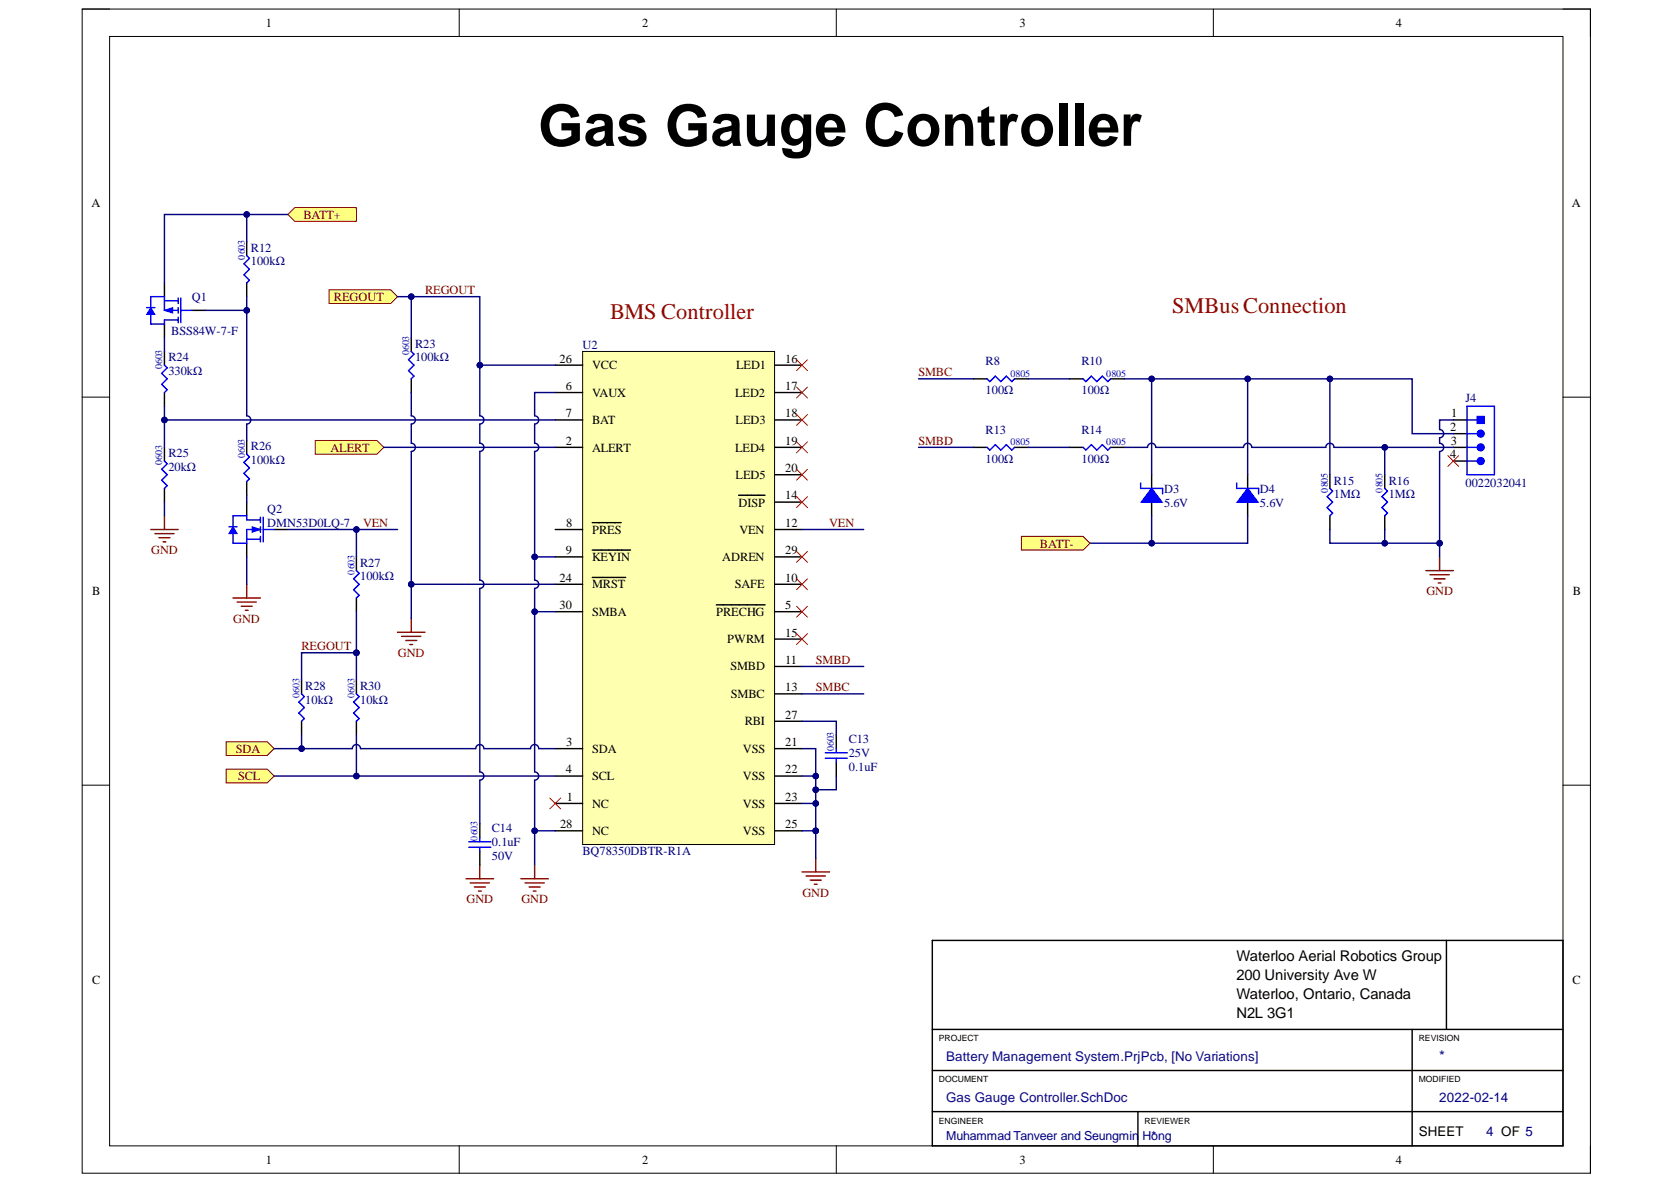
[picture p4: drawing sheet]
<svg xmlns="http://www.w3.org/2000/svg" width="297mm" height="210mm" viewBox="0 0 297 210" stroke-linecap="round" stroke-linejoin="round" font-family="sans-serif">
<path d="M14.6 1.6h267.3v206.4h-267.3z" fill="none" stroke="#000" stroke-width=".18"/>
<path d="M19.4 6.5h257.6v196.6h-257.6z" fill-rule="evenodd" fill="#fff"/>
<g fill="none" stroke="#000" stroke-width=".18">
<path d="M14.6 1.6h4.8M19.4 6.5h257.6v196.6h-257.6zM81.4 1.6v4.9M148.2 1.6v4.9M215 1.6v4.9M277 1.6h4.9v4.9M14.6 70.4h4.8M277 70.4h4.9M14.6 139.2h4.8M277 139.2h4.9M81.4 203.1v4.9M148.2 203.1v4.9"/>
<path d="M215 203.1v4.9M281.9 203.1v4.9"/>
</g>
<path d="M165.2 166.7h111.8v36.4h-111.8zM256.4 166.7v15.8M165.2 189.8h111.8M165.2 182.5h111.8M165.2 197.1h111.8M201.7 197.1v6M250.3 182.5v20.6" fill="none" stroke="#000" stroke-width=".25"/>
<path d="M103.3 62.3h34v87.4h-34z" fill-rule="evenodd" fill="#ffffb0"/>
<path d="M103.3 62.3h34v87.4h-34z" fill="none" stroke="#000" stroke-width=".18"/>
<g fill="none" stroke="#000" stroke-width=".25">
<path d="M29.1 50.2v2.4M29.1 57.5v2.4M34 55h2.4M98.4 74.4h4.9M98.4 69.6h4.9M98.4 64.7h4.9M98.4 79.3h4.9M137.3 74.4h4.8M137.3 69.6h4.8M137.3 64.7h4.8M137.3 79.3h4.8M98.4 98.7h4.9"/>
<path d="M98.4 93.9h4.9M105 97.5h6.8M105 92.7h5.1M130.9 87.8h4.7M137.3 98.7h4.8M137.3 84.2h4.8M137.3 89h4.8M137.3 93.9h4.8M98.4 103.6h4.9M98.4 108.4h4.9M105 102.4h5.9M127 107.2h8.6"/>
<path d="M137.3 118.2h4.8M137.3 103.6h4.8M137.3 108.4h4.8M137.3 113.3h4.8M98.4 132.7h4.9M98.4 137.6h4.9M137.3 123h4.8M137.3 127.9h4.8M137.3 132.7h4.8M137.3 137.6h4.8M85 146.1v2.4M85 150.9v2.5"/>
<path d="M98.4 147.3h4.9M98.4 142.4h4.9M137.3 147.3h4.8M137.3 142.4h4.8"/>
</g>
<g fill="none" stroke="#800000" stroke-width=".25">
<path d="M26.7 93.9h4.9M27.4 94.6h3.4M28.2 95.3h1.9M28.9 96.1h.5M29.1 91.4v2.5M41.3 106h4.9M42 106.7h3.4M42.8 107.5h1.9M43.5 108.2h.5M43.7 103.6v2.4M70.5 112.1h4.8M71.2 112.8h3.4"/>
<path d="M71.9 113.5h2M72.6 114.3h.5M72.9 109.7v2.4M82.6 155.8h4.9M83.3 156.5h3.4M84.1 157.2h1.9M84.8 158h.5M85 153.4v2.4M92.3 155.8h4.9M93.1 156.5h3.4M93.8 157.2h1.9M94.5 158h.5"/>
<path d="M94.8 153.4v2.4M142.1 154.6h4.9M142.9 155.3h3.4M143.6 156h1.9M144.3 156.8h.5M144.6 152.1v2.5"/>
</g>
<g fill="none" stroke="#f00" stroke-width=".18">
<path d="M141.2 63.8l1.9 1.9M141.2 68.6l1.9 2M141.2 73.5l1.9 1.9M141.2 78.3l1.9 2M143.1 63.8l-1.9 1.9M143.1 68.6l-1.9 2M143.1 73.5l-1.9 1.9M143.1 78.3l-1.9 2M141.2 83.2l1.9 1.9M141.2 88l1.9 2M141.2 97.8l1.9 1.9M143.1 83.2l-1.9 1.9"/>
<path d="M143.1 88l-1.9 2M143.1 97.8l-1.9 1.9M141.2 107.5l1.9 1.9M141.2 112.3l1.9 2M141.2 102.6l1.9 2M143.1 107.5l-1.9 1.9M143.1 112.3l-1.9 2M143.1 102.6l-1.9 2M97.4 141.5l2 1.9M99.4 141.5l-2 1.9"/>
</g>
<path d="M29.1 56.7h2.5M29.1 52.6v2.4h2.5M29.1 53.3h2.5M31.6 52.8v1M31.6 54.5v1M31.6 56.2v1M32.1 55h1.9M32.1 52.8v4.4M83.1 150.2h3.9M83.1 149.2h3.9M85 148.5v.7M85 150.2v.7" fill="none" stroke="#00f" stroke-width=".25"/>
<path d="M29.1 55l1.5-.5v1z" fill="#00f"/>
<path d="M29.1 55l1.5-.5v1z" fill="none" stroke="#00f" stroke-width=".18"/>
<path d="M26.7 55.5v2h2.4v-.8M29.1 52.6h-2.4v1.8" fill="none" stroke="#00f" stroke-width=".25"/>
<path d="M26.7 54.5l.7 1.3h-1.4z" fill="#00f"/>
<path d="M26.7 54.5l.7 1.3h-1.4z" fill="none" stroke="#00f" stroke-width=".18"/>
<g fill="none" stroke="#00f" stroke-width=".25">
<path d="M26 54.5h1.4M43.7 45.3l.5 .5-1 1 1 .9-1 1 1 1-.5 .5M29.1 64.7l.5 .5-.9 1 .9 1-.9 .9 .9 1-.5 .5M72.9 62.3l.5 .5-1 1 1 .9-1 1 1 1-.5 .5M29.1 81.7l.5 .5-.9 1 .9 1-.9 .9 .9 1-.5 .5M43.7 80.5l.5 .5-1 1 1 .9-1 1 1 1-.5 .5M43.7 92.2h2.5M43.7 95.6h2.5M46.2 93.9h-2.5v2.4M46.2 91.7v1M46.2 93.4v1M46.2 95.1v1"/>
<path d="M46.6 93.9h2M46.6 91.7v4.4M63.2 101.2l.5 .4-1 1 1 1-1 1 1 .9-.5 .5M53.4 123l.5 .5-.9 1 .9 .9-.9 1 .9 1-.5 .5M63.2 123l.5 .5-1 1 1 .9-1 1 1 1-.5 .5"/>
</g>
<g fill="none" stroke="#000" stroke-width=".25">
<path d="M43.7 42.9v2.4M43.7 50.2v2.4M72.9 59.9v2.4M29.1 62.3v2.4M29.1 69.6v2.4M29.1 79.3v2.4M43.7 78.1v2.4M72.9 67.2v2.4M29.1 86.6v2.4M43.7 85.4v2.4M43.7 89v2.4M43.7 96.3v2.4"/>
<path d="M48.6 93.9h2.4M63.2 98.7v2.5M63.2 106v2.4M53.4 120.6v2.4M53.4 127.9v2.4M63.2 120.6v2.4M63.2 127.9v2.4"/>
</g>
<path d="M44.7 93.4l1.5 .5-1.5 .5z" fill="#00f"/>
<path d="M44.7 93.4l1.5 .5-1.5 .5z" fill="none" stroke="#00f" stroke-width=".18"/>
<path d="M41.3 94.5v1.8h2.4M43.7 92.2v-.8h-2.4v2" fill="none" stroke="#00f" stroke-width=".25"/>
<path d="M41.3 93.4l.7 1.2h-1.4z" fill="#00f"/>
<path d="M41.3 93.4l.7 1.2h-1.4z" fill="none" stroke="#00f" stroke-width=".18"/>
<path d="M260 76.9h1.7M40.6 93.4h1.4" fill="none" stroke="#00f" stroke-width=".25"/>
<path d="M257.6 74.5h2.4M257.6 76.9h2.4" fill="none" stroke="#000" stroke-width=".25"/>
<circle cx="262.4" cy="76.9" r=".61" fill="#00f"/>
<g fill="none" stroke="#00f" stroke-width=".25">
<path d="M260 74.5h1.7"/>
<circle cx="262.4" cy="76.9" r=".61"/>
</g>
<path d="M261.8 73.8h1.2v1.3h-1.2z" fill-rule="evenodd" fill="#00f"/>
<path d="M260 72h4.9v12.2h-4.9zM260 79.3h1.7M261.8 73.8h1.2v1.3h-1.2z" fill="none" stroke="#00f" stroke-width=".25"/>
<path d="M257.6 79.3h2.4" fill="none" stroke="#000" stroke-width=".25"/>
<circle cx="262.4" cy="79.3" r=".61" fill="#00f"/>
<g fill="none" stroke="#00f" stroke-width=".25">
<path d="M260 81.7h1.7"/>
<circle cx="262.4" cy="79.3" r=".61"/>
</g>
<path d="M257.6 81.7h2.4" fill="none" stroke="#000" stroke-width=".25"/>
<circle cx="262.4" cy="81.7" r=".61" fill="#00f"/>
<g fill="none" stroke="#00f" stroke-width=".25">
<path d="M174.9 67.2l.5 .5 1-1 1 1 .9-1 1 1 .5-.5M174.9 79.3l.5 .5 1-1 1 1 .9-1 1 1 .5-.5M192 67.2l.4 .5 1-1 1 1 1-1 .9 1 .5-.5M192 79.3l.4 .5 1-1 1 1 1-1 .9 1 .5-.5M235.7 86.6l.5 .5-1 .9 1 1-1 1 1 1-.5 .4M245.4 86.6l.5 .5-1 .9 1 1-1 1 1 1-.5 .4"/>
<circle cx="262.4" cy="81.7" r=".61"/>
</g>
<path d="M255.1 98.7v2.5M252.7 101.2h4.9M253.4 101.9h3.4M254.2 102.6h1.9M254.9 103.3h.5" fill="none" stroke="#800000" stroke-width=".25"/>
<g fill="none" stroke="#000" stroke-width=".25">
<path d="M172.5 67.2h2.4M172.5 79.3h2.4M179.8 67.2h2.4M179.8 79.3h2.4M189.5 67.2h2.5M189.5 79.3h2.5M196.8 67.2h2.4M196.8 79.3h2.4M204.1 84.2v2.4M204.1 89v2.4M235.7 84.2v2.4M235.7 91.4v2.5"/>
<path d="M245.4 84.2v2.4M245.4 91.4v2.5"/>
</g>
<path d="M256.6 80.8l1.9 1.9M258.5 80.8l-1.9 1.9" fill="none" stroke="#f00" stroke-width=".18"/>
<path d="M204.1 86.6l1.8 2.4h-3.6z" fill="#00f"/>
<path d="M202.2 85.6v1h3.8v1M204.1 86.6l1.8 2.4h-3.6z" fill="none" stroke="#00f" stroke-width=".25"/>
<path d="M221.1 84.2v2.4M221.1 89v2.4" fill="none" stroke="#000" stroke-width=".25"/>
<path d="M221.1 86.6l1.8 2.4h-3.6z" fill="#00f"/>
<path d="M219.2 85.6v1h3.9v1M221.1 86.6l1.8 2.4h-3.6zM146.3 134.4h3.9M146.3 133.4h3.9M148.2 132.7v.7M148.2 134.4v.7" fill="none" stroke="#00f" stroke-width=".25"/>
<path d="M148.2 130.3v2.4M148.2 135.1v2.5" fill="none" stroke="#000" stroke-width=".25"/>
<path d="M40.1 131.5h7.3l1.2 1.2-1.2 1.2h-7.3z" fill-rule="evenodd" fill="#ffff80"/>
<path d="M40.1 131.5h7.3l1.2 1.2-1.2 1.2h-7.3z" fill="none" stroke="#800000" stroke-width=".18"/>
<path d="M40.1 136.4h7.3l1.2 1.2-1.2 1.2h-7.3z" fill-rule="evenodd" fill="#ffff80"/>
<path d="M40.1 136.4h7.3l1.2 1.2-1.2 1.2h-7.3z" fill="none" stroke="#800000" stroke-width=".18"/>
<path d="M58.3 51.4h10.9l1.3 1.2-1.3 1.2h-10.9z" fill-rule="evenodd" fill="#ffff80"/>
<path d="M58.3 51.4h10.9l1.3 1.2-1.3 1.2h-10.9z" fill="none" stroke="#800000" stroke-width=".18"/>
<path d="M51 38l1.2-1.2h11v2.4h-11z" fill-rule="evenodd" fill="#ffff80"/>
<path d="M51 38l1.2-1.2h11v2.4h-11z" fill="none" stroke="#800000" stroke-width=".18"/>
<path d="M55.9 78.1h10.9l1.2 1.2-1.2 1.2h-10.9z" fill-rule="evenodd" fill="#ffff80"/>
<path d="M55.9 78.1h10.9l1.2 1.2-1.2 1.2h-10.9z" fill="none" stroke="#800000" stroke-width=".18"/>
<path d="M142.1 137.6h2.5" fill="none" stroke="#000080" stroke-width=".25"/>
<circle cx="144.6" cy="137.6" r=".49" fill="#000080"/>
<circle cx="144.6" cy="137.6" r=".49" fill="none" stroke="#000080" stroke-width=".18"/>
<path d="M142.1 142.4h2.5" fill="none" stroke="#000080" stroke-width=".25"/>
<circle cx="144.6" cy="142.4" r=".49" fill="#000080"/>
<circle cx="144.6" cy="142.4" r=".49" fill="none" stroke="#000080" stroke-width=".18"/>
<path d="M144.6 147.3v4.8" fill="none" stroke="#000080" stroke-width=".25"/>
<circle cx="144.6" cy="147.3" r=".49" fill="#000080"/>
<circle cx="144.6" cy="147.3" r=".49" fill="none" stroke="#000080" stroke-width=".18"/>
<path d="M142.1 118.2h11M142.1 123h11M142.1 147.3h2.5" fill="none" stroke="#000080" stroke-width=".25"/>
<circle cx="144.6" cy="147.3" r=".49" fill="#000080"/>
<circle cx="144.6" cy="147.3" r=".49" fill="none" stroke="#000080" stroke-width=".18"/>
<path d="M29.1 59.9v2.4M29.1 89v2.4M43.7 98.7v4.9M142.1 93.9h11M72.9 103.6h25.5" fill="none" stroke="#000080" stroke-width=".25"/>
<circle cx="72.9" cy="103.6" r=".49" fill="#000080"/>
<circle cx="72.9" cy="103.6" r=".49" fill="none" stroke="#000080" stroke-width=".18"/>
<path d="M29.1 72v2.4h69.3M68 79.3h30.4" fill="none" stroke="#000080" stroke-width=".25"/>
<circle cx="29.1" cy="74.4" r=".49" fill="#000080"/>
<circle cx="29.1" cy="74.4" r=".49" fill="none" stroke="#000080" stroke-width=".18"/>
<path d="M29.1 74.4v4.9" fill="none" stroke="#000080" stroke-width=".25"/>
<circle cx="29.1" cy="74.4" r=".49" fill="#000080"/>
<circle cx="29.1" cy="74.4" r=".49" fill="none" stroke="#000080" stroke-width=".18"/>
<path d="M162.8 67.2h9.7M162.8 79.3h9.7M182.2 67.2h7.3M182.2 79.3h7.3M235.7 67.2v17" fill="none" stroke="#000080" stroke-width=".25"/>
<circle cx="235.7" cy="67.2" r=".49" fill="#000080"/>
<circle cx="235.7" cy="67.2" r=".49" fill="none" stroke="#000080" stroke-width=".18"/>
<path d="M245.4 79.3v4.9" fill="none" stroke="#000080" stroke-width=".25"/>
<circle cx="245.4" cy="79.3" r=".49" fill="#000080"/>
<circle cx="245.4" cy="79.3" r=".49" fill="none" stroke="#000080" stroke-width=".18"/>
<path d="M245.4 93.9v2.4" fill="none" stroke="#000080" stroke-width=".25"/>
<circle cx="245.4" cy="96.3" r=".48" fill="#000080"/>
<circle cx="245.4" cy="96.3" r=".48" fill="none" stroke="#000080" stroke-width=".18"/>
<path d="M221.1 67.2v17" fill="none" stroke="#000080" stroke-width=".25"/>
<circle cx="221.1" cy="67.2" r=".48" fill="#000080"/>
<circle cx="221.1" cy="67.2" r=".48" fill="none" stroke="#000080" stroke-width=".18"/>
<path d="M204.1 67.2v17" fill="none" stroke="#000080" stroke-width=".25"/>
<circle cx="204.1" cy="67.2" r=".49" fill="#000080"/>
<circle cx="204.1" cy="67.2" r=".49" fill="none" stroke="#000080" stroke-width=".18"/>
<path d="M204.1 91.4v4.9" fill="none" stroke="#000080" stroke-width=".25"/>
<circle cx="204.1" cy="96.3" r=".49" fill="#000080"/>
<circle cx="204.1" cy="96.3" r=".49" fill="none" stroke="#000080" stroke-width=".18"/>
<path d="M221.1 91.4v4.9h-27.9" fill="none" stroke="#000080" stroke-width=".25"/>
<circle cx="204.1" cy="96.3" r=".49" fill="#000080"/>
<circle cx="204.1" cy="96.3" r=".49" fill="none" stroke="#000080" stroke-width=".18"/>
<path d="M199.2 79.3h4.2a.73 .73 0 0 1 .7-.7 .73 .73 0 0 1 .7 .7h15.6a.73 .73 0 0 1 .7-.7 .73 .73 0 0 1 .7 .7h13.2a.73 .73 0 0 1 .7-.7 .73 .73 0 0 1 .7 .7h21.2" fill="none" stroke="#000080" stroke-width=".25"/>
<circle cx="245.4" cy="79.3" r=".49" fill="#000080"/>
<circle cx="245.4" cy="79.3" r=".49" fill="none" stroke="#000080" stroke-width=".18"/>
<path d="M199.2 67.2h51.1v9.7h7.3" fill="none" stroke="#000080" stroke-width=".25"/>
<circle cx="235.7" cy="67.2" r=".49" fill="#000080"/>
<circle cx="235.7" cy="67.2" r=".49" fill="none" stroke="#000080" stroke-width=".18"/>
<circle cx="221.1" cy="67.2" r=".48" fill="#000080"/>
<circle cx="221.1" cy="67.2" r=".48" fill="none" stroke="#000080" stroke-width=".18"/>
<circle cx="204.1" cy="67.2" r=".49" fill="#000080"/>
<circle cx="204.1" cy="67.2" r=".49" fill="none" stroke="#000080" stroke-width=".18"/>
<path d="M235.7 93.9v2.4h19.4" fill="none" stroke="#000080" stroke-width=".25"/>
<circle cx="245.4" cy="96.3" r=".48" fill="#000080"/>
<circle cx="245.4" cy="96.3" r=".48" fill="none" stroke="#000080" stroke-width=".18"/>
<circle cx="255.1" cy="96.3" r=".48" fill="#000080"/>
<circle cx="255.1" cy="96.3" r=".48" fill="none" stroke="#000080" stroke-width=".18"/>
<path d="M257.6 74.5h-2.5v1.7a.73 .73 0 0 1 .8 .7 .73 .73 0 0 1-.8 .7v1a.73 .73 0 0 1 .8 .7 .73 .73 0 0 1-.8 .7v18.7" fill="none" stroke="#000080" stroke-width=".25"/>
<circle cx="255.1" cy="96.3" r=".48" fill="#000080"/>
<circle cx="255.1" cy="96.3" r=".48" fill="none" stroke="#000080" stroke-width=".18"/>
<path d="M43.7 42.9v-4.9h-14.6v12.2" fill="none" stroke="#000080" stroke-width=".25"/>
<circle cx="43.7" cy="38" r=".49" fill="#000080"/>
<circle cx="43.7" cy="38" r=".49" fill="none" stroke="#000080" stroke-width=".18"/>
<path d="M63.2 93.9v4.8" fill="none" stroke="#000080" stroke-width=".25"/>
<circle cx="63.2" cy="93.9" r=".49" fill="#000080"/>
<circle cx="63.2" cy="93.9" r=".49" fill="none" stroke="#000080" stroke-width=".18"/>
<path d="M48.6 137.6h49.8" fill="none" stroke="#000080" stroke-width=".25"/>
<circle cx="63.2" cy="137.6" r=".49" fill="#000080"/>
<circle cx="63.2" cy="137.6" r=".49" fill="none" stroke="#000080" stroke-width=".18"/>
<path d="M51 93.9h19.5" fill="none" stroke="#000080" stroke-width=".25"/>
<circle cx="63.2" cy="93.9" r=".49" fill="#000080"/>
<circle cx="63.2" cy="93.9" r=".49" fill="none" stroke="#000080" stroke-width=".18"/>
<path d="M63.2 130.3v7.3" fill="none" stroke="#000080" stroke-width=".25"/>
<circle cx="63.2" cy="137.6" r=".49" fill="#000080"/>
<circle cx="63.2" cy="137.6" r=".49" fill="none" stroke="#000080" stroke-width=".18"/>
<path d="M63.2 108.4v7.3" fill="none" stroke="#000080" stroke-width=".25"/>
<circle cx="63.2" cy="115.7" r=".49" fill="#000080"/>
<circle cx="63.2" cy="115.7" r=".49" fill="none" stroke="#000080" stroke-width=".18"/>
<path d="M53.4 130.3v2.4" fill="none" stroke="#000080" stroke-width=".25"/>
<circle cx="53.4" cy="132.7" r=".49" fill="#000080"/>
<circle cx="53.4" cy="132.7" r=".49" fill="none" stroke="#000080" stroke-width=".18"/>
<path d="M63.2 115.7v4.9" fill="none" stroke="#000080" stroke-width=".25"/>
<circle cx="63.2" cy="115.7" r=".49" fill="#000080"/>
<circle cx="63.2" cy="115.7" r=".49" fill="none" stroke="#000080" stroke-width=".18"/>
<path d="M148.2 137.6v2.4h-3.6" fill="none" stroke="#000080" stroke-width=".25"/>
<circle cx="144.6" cy="140" r=".49" fill="#000080"/>
<circle cx="144.6" cy="140" r=".49" fill="none" stroke="#000080" stroke-width=".18"/>
<path d="M142.1 132.7h2.5v14.6" fill="none" stroke="#000080" stroke-width=".25"/>
<circle cx="144.6" cy="147.3" r=".49" fill="#000080"/>
<circle cx="144.6" cy="147.3" r=".49" fill="none" stroke="#000080" stroke-width=".18"/>
<circle cx="144.6" cy="142.4" r=".49" fill="#000080"/>
<circle cx="144.6" cy="142.4" r=".49" fill="none" stroke="#000080" stroke-width=".18"/>
<circle cx="144.6" cy="140" r=".49" fill="#000080"/>
<circle cx="144.6" cy="140" r=".49" fill="none" stroke="#000080" stroke-width=".18"/>
<circle cx="144.6" cy="137.6" r=".49" fill="#000080"/>
<circle cx="144.6" cy="137.6" r=".49" fill="none" stroke="#000080" stroke-width=".18"/>
<path d="M72.9 52.6v7.3M142.1 127.9h6.1v2.4" fill="none" stroke="#000080" stroke-width=".25"/>
<circle cx="72.9" cy="52.6" r=".49" fill="#000080"/>
<circle cx="72.9" cy="52.6" r=".49" fill="none" stroke="#000080" stroke-width=".18"/>
<path d="M85 64.7v9a.73 .73 0 0 1 .8 .7 .73 .73 0 0 1-.8 .8v3.4a.73 .73 0 0 1 .8 .7 .73 .73 0 0 1-.8 .7v22.9a.73 .73 0 0 1 .8 .7 .73 .73 0 0 1-.8 .7v32.6a.73 .73 0 0 1 .8 .7 .73 .73 0 0 1-.8 .7v7.8" fill="none" stroke="#000080" stroke-width=".25"/>
<circle cx="85" cy="64.7" r=".49" fill="#000080"/>
<circle cx="85" cy="64.7" r=".49" fill="none" stroke="#000080" stroke-width=".18"/>
<path d="M98.4 69.6h-3.6v4.1a.73 .73 0 0 1 .7 .7 .73 .73 0 0 1-.7 .8v3.4a.73 .73 0 0 1 .7 .7 .73 .73 0 0 1-.7 .7v18.7" fill="none" stroke="#000080" stroke-width=".25"/>
<circle cx="94.8" cy="98.7" r=".49" fill="#000080"/>
<circle cx="94.8" cy="98.7" r=".49" fill="none" stroke="#000080" stroke-width=".18"/>
<path d="M94.8 108.4h3.6" fill="none" stroke="#000080" stroke-width=".25"/>
<circle cx="94.8" cy="108.4" r=".49" fill="#000080"/>
<circle cx="94.8" cy="108.4" r=".49" fill="none" stroke="#000080" stroke-width=".18"/>
<path d="M98.4 98.7h-3.6v4.2a.73 .73 0 0 1 .7 .7 .73 .73 0 0 1-.7 .7v32.6a.73 .73 0 0 1 .7 .7 .73 .73 0 0 1-.7 .7v15.1" fill="none" stroke="#000080" stroke-width=".25"/>
<circle cx="94.8" cy="147.3" r=".49" fill="#000080"/>
<circle cx="94.8" cy="147.3" r=".49" fill="none" stroke="#000080" stroke-width=".18"/>
<circle cx="94.8" cy="108.4" r=".49" fill="#000080"/>
<circle cx="94.8" cy="108.4" r=".49" fill="none" stroke="#000080" stroke-width=".18"/>
<circle cx="94.8" cy="98.7" r=".49" fill="#000080"/>
<circle cx="94.8" cy="98.7" r=".49" fill="none" stroke="#000080" stroke-width=".18"/>
<path d="M94.8 147.3h3.6" fill="none" stroke="#000080" stroke-width=".25"/>
<circle cx="94.8" cy="147.3" r=".49" fill="#000080"/>
<circle cx="94.8" cy="147.3" r=".49" fill="none" stroke="#000080" stroke-width=".18"/>
<path d="M72.9 69.6v4.1a.73 .73 0 0 1 .7 .7 .73 .73 0 0 1-.7 .8v3.4a.73 .73 0 0 1 .7 .7 .73 .73 0 0 1-.7 .7v29.7" fill="none" stroke="#000080" stroke-width=".25"/>
<circle cx="72.9" cy="103.6" r=".49" fill="#000080"/>
<circle cx="72.9" cy="103.6" r=".49" fill="none" stroke="#000080" stroke-width=".18"/>
<path d="M48.6 132.7h13.8a.73 .73 0 0 1 .8-.7 .73 .73 0 0 1 .7 .7h20.4a.73 .73 0 0 1 .7-.7 .73 .73 0 0 1 .8 .7h8.2a.73 .73 0 0 1 .8-.7 .73 .73 0 0 1 .7 .7h2.9" fill="none" stroke="#000080" stroke-width=".25"/>
<circle cx="53.4" cy="132.7" r=".49" fill="#000080"/>
<circle cx="53.4" cy="132.7" r=".49" fill="none" stroke="#000080" stroke-width=".18"/>
<path d="M70.5 52.6h14.5v12.1h13.4" fill="none" stroke="#000080" stroke-width=".25"/>
<circle cx="72.9" cy="52.6" r=".49" fill="#000080"/>
<circle cx="72.9" cy="52.6" r=".49" fill="none" stroke="#000080" stroke-width=".18"/>
<circle cx="85" cy="64.7" r=".49" fill="#000080"/>
<circle cx="85" cy="64.7" r=".49" fill="none" stroke="#000080" stroke-width=".18"/>
<path d="M43.7 38h7.3" fill="none" stroke="#000080" stroke-width=".25"/>
<circle cx="43.7" cy="38" r=".49" fill="#000080"/>
<circle cx="43.7" cy="38" r=".49" fill="none" stroke="#000080" stroke-width=".18"/>
<path d="M43.7 52.6v2.4h-7.3M43.7 87.8v1.2" fill="none" stroke="#000080" stroke-width=".25"/>
<circle cx="43.7" cy="55" r=".49" fill="#000080"/>
<circle cx="43.7" cy="55" r=".49" fill="none" stroke="#000080" stroke-width=".18"/>
<path d="M43.7 55v18.7a.73 .73 0 0 1 .8 .7 .73 .73 0 0 1-.8 .8v2.9" fill="none" stroke="#000080" stroke-width=".25"/>
<circle cx="43.7" cy="55" r=".49" fill="#000080"/>
<circle cx="43.7" cy="55" r=".49" fill="none" stroke="#000080" stroke-width=".18"/>
<path d="M181 95.1h11l1.2 1.2-1.2 1.2h-11z" fill-rule="evenodd" fill="#ffff80"/>
<path d="M181 95.1h11l1.2 1.2-1.2 1.2h-11z" fill="none" stroke="#800000" stroke-width=".18"/>
<path d="M63.2 115.7h-9.8v4.9" fill="none" stroke="#000080" stroke-width=".25"/>
<circle cx="63.2" cy="115.7" r=".49" fill="#000080"/>
<circle cx="63.2" cy="115.7" r=".49" fill="none" stroke="#000080" stroke-width=".18"/>
<text font-size="10.4" x="95.4" y="25.8">Gas Gauge Controller</text>
<g font-size="4" fill="#980000">
<text x="108.1" y="56.6">BMS Controller</text>
<text x="207.7" y="55.4">SMBusConnection</text>
</g>
<g font-size="2.6">
<text x="219.2" y="170.3">Waterloo Aerial Robotics Group</text>
<text x="219.2" y="173.7">200 University Ave W</text>
<text x="219.2" y="177.1">Waterloo, Ontario, Canada</text>
<text x="219.2" y="180.4">N2L 3G1</text>
</g>
<text font-size="2.6" fill="#000080" x="255.1" y="188.1">*</text>
<g font-size="2.4" fill="#11037f">
<text x="167.7" y="188.1">Battery Management System.PrjPcb, [No Variations]</text>
<text x="167.7" y="195.3">Gas Gauge Controller.SchDoc</text>
</g>
<g font-size="2.4" fill="#000080">
<text x="255.1" y="195.3">2022-02-14</text>
<text x="263.4" y="201.4">4 OF 5</text>
</g>
<text font-size="2.4" x="251.5" y="201.4">SHEET</text>
<g font-size="2.2">
<text x="47.1" y="4.8">1</text>
<text x="113.8" y="4.8">2</text>
<text x="180.7" y="4.8">3</text>
<text x="247.4" y="4.8">4</text>
<text x="16.2" y="36.7">A</text>
<text x="278.6" y="36.7">A</text>
<text x="99.2" y="64.3">26</text>
<text x="104.9" y="65.5">VCC</text>
<text x="130.5" y="65.5">LED1</text>
<text x="139.2" y="64.3">16</text>
<text x="100.3" y="69.1">6</text>
<text x="104.9" y="70.4">VAUX</text>
<text x="130.3" y="70.4">LED2</text>
<text x="139.2" y="69.1">17</text>
<text x="100.3" y="74">7</text>
<text x="104.9" y="75.2">BAT</text>
<text x="130.4" y="75.2">LED3</text>
<text x="139.2" y="74">18</text>
<text x="257" y="76.4">2</text>
<text x="257.2" y="74">1</text>
<text x="100.3" y="78.8">2</text>
<text x="104.9" y="80.1">ALERT</text>
<text x="130.3" y="80.1">LED4</text>
<text x="139.2" y="83.7">20</text>
<text x="139.2" y="78.8">19</text>
<text x="257" y="81.3">4</text>
<text x="257.1" y="78.8">3</text>
<text x="130.4" y="84.9">LED5</text>
<text x="130.9" y="89.8">DISP</text>
<text x="139.2" y="88.5">14</text>
<text x="100.4" y="93.4">8</text>
<text x="104.9" y="94.6">PRES</text>
<text x="131.1" y="94.6">VEN</text>
<text x="139.2" y="93.4">12</text>
<text x="100.3" y="98.2">9</text>
<text x="104.9" y="99.4">KEYIN</text>
<text x="128" y="99.4">ADREN</text>
<text x="139.2" y="98.2">29</text>
<text x="16.3" y="105.5">B</text>
<text x="99.2" y="103.1">24</text>
<text x="99.2" y="108">30</text>
<text x="104.9" y="104.3">MRST</text>
<text x="130.2" y="104.3">SAFE</text>
<text x="139.2" y="103.1">10</text>
<text x="139.2" y="108">5</text>
<text x="278.8" y="105.5">B</text>
<text x="104.9" y="109.1">SMBA</text>
<text x="126.9" y="109.1">PRECHG</text>
<text x="139.2" y="112.9">15</text>
<text x="128.9" y="114">PWRM</text>
<text x="129.4" y="118.9">SMBD</text>
<text x="139.2" y="117.7">11</text>
<text x="129.5" y="123.8">SMBC</text>
<text x="139.2" y="122.6">13</text>
<text x="132" y="128.6">RBI</text>
<text x="139.2" y="127.4">27</text>
<text x="100.3" y="137.1">4</text>
<text x="100.4" y="132.2">3</text>
<text x="104.9" y="133.5">SDA</text>
<text x="131.6" y="133.5">VSS</text>
<text x="139.2" y="132.2">21</text>
<text x="139.2" y="137.1">22</text>
<text x="100.4" y="141.9">1</text>
<text x="104.9" y="143.2">NC</text>
<text x="104.9" y="138.3">SCL</text>
<text x="131.6" y="138.3">VSS</text>
<text x="131.6" y="143.2">VSS</text>
<text x="139.2" y="141.9">23</text>
<text x="99.3" y="146.8">28</text>
<text x="104.9" y="148">NC</text>
<text x="131.6" y="148">VSS</text>
<text x="139.2" y="146.8">25</text>
<text x="16.3" y="174.4">C</text>
<text x="278.7" y="174.4">C</text>
<text x="47.1" y="206.3">1</text>
<text x="113.8" y="206.3">2</text>
<text x="180.7" y="206.3">3</text>
<text x="247.4" y="206.3">4</text>
</g>
<g font-size="2.2" fill="#800000">
<text x="53.8" y="38.8">BATT+</text>
<text x="59.2" y="53.3">REGOUT</text>
<text x="75.3" y="52.1">REGOUT</text>
<text x="162.8" y="66.6">SMBC</text>
<text x="58.6" y="80.1">ALERT</text>
<text x="162.8" y="78.8">SMBD</text>
<text x="64.3" y="93.4">VEN</text>
<text x="146.9" y="93.4">VEN</text>
<text x="26.8" y="98.2">GND</text>
<text x="184.3" y="97.1">BATT-</text>
<text x="252.8" y="105.5">GND</text>
<text x="41.3" y="110.4">GND</text>
<text x="53.4" y="115.2">REGOUT</text>
<text x="70.5" y="116.5">GND</text>
<text x="144.6" y="117.7">SMBD</text>
<text x="144.6" y="122.6">SMBC</text>
<text x="41.8" y="133.5">SDA</text>
<text x="42.2" y="138.3">SCL</text>
<text x="82.7" y="160.2">GND</text>
<text x="92.4" y="160.2">GND</text>
<text x="142.2" y="159">GND</text>
</g>
<g font-size="2.2" fill="#000080">
<text x="44.5" y="47">100kΩ</text>
<text x="44.5" y="44.6">R12</text>
<text x="34" y="53.3">Q1</text>
<text x="30.4" y="59.4">BSS84W-7-F</text>
<text x="29.8" y="64">R24</text>
<text x="73.6" y="64">100kΩ</text>
<text x="73.6" y="61.7">R23</text>
<text x="103.2" y="61.8">U2</text>
<text x="174.7" y="64.7">R8</text>
<text x="191.7" y="64.7">R10</text>
<text x="29.8" y="66.5">330kΩ</text>
<text x="174.7" y="69.9">100Ω</text>
<text x="191.7" y="69.9">100Ω</text>
<text x="259.7" y="71.3">J4</text>
<text x="174.7" y="76.9">R13</text>
<text x="191.7" y="76.9">R14</text>
<text x="29.8" y="83.5">20kΩ</text>
<text x="29.8" y="81">R25</text>
<text x="44.5" y="82.3">100kΩ</text>
<text x="44.5" y="79.8">R26</text>
<text x="174.7" y="82">100Ω</text>
<text x="191.7" y="82">100Ω</text>
<text x="206.3" y="89.8">5.6V</text>
<text x="206.3" y="87.3">D3</text>
<text x="223.3" y="89.8">5.6V</text>
<text x="223.3" y="87.3">D4</text>
<text x="236.4" y="85.9">R15</text>
<text x="236.4" y="88.3">1MΩ</text>
<text x="246.1" y="85.9">R16</text>
<text x="246.1" y="88.3">1MΩ</text>
<text x="259.7" y="86.3">0022032041</text>
<text x="47.3" y="93.4">DMN53D0LQ-7</text>
<text x="47.3" y="91">Q2</text>
<text x="63.8" y="100.4">R27</text>
<text x="63.8" y="102.9">100kΩ</text>
<text x="54.1" y="124.8">10kΩ</text>
<text x="54.1" y="122.3">R28</text>
<text x="63.8" y="124.8">10kΩ</text>
<text x="63.8" y="122.3">R30</text>
<text x="150.4" y="131.8">C13</text>
<text x="150.4" y="134.2">25V</text>
<text x="150.4" y="136.7">0.1uF</text>
<text x="87.2" y="147.6">C14</text>
<text x="87.2" y="150">0.1uF</text>
<text x="87.2" y="152.4">50V</text>
<text x="103.2" y="151.6">BQ78350DBTR-R1A</text>
<text x="167.7" y="202.1">Muhammad Tanveer and Seungmin</text>
<text x="202.5" y="202.1">Hong</text>
<text x="204.1" y="202.1">*</text>
</g>
<g font-size="1.8" fill="#00f">
<text x="43.4" y="46" transform="rotate(-90 43.4 46)">0603</text>
<text x="28.7" y="65.5" transform="rotate(-90 28.7 65.5)">0603</text>
<text x="72.5" y="63" transform="rotate(-90 72.5 63)">0603</text>
<text x="179.1" y="66.8">0805</text>
<text x="196.1" y="66.8">0805</text>
<text x="28.7" y="82.4" transform="rotate(-90 28.7 82.4)">0603</text>
<text x="43.4" y="81.3" transform="rotate(-90 43.4 81.3)">0603</text>
<text x="179.1" y="78.9">0805</text>
<text x="196.1" y="78.9">0805</text>
<text x="235.3" y="87.3" transform="rotate(-90 235.3 87.3)">0805</text>
<text x="245" y="87.3" transform="rotate(-90 245 87.3)">0805</text>
<text x="62.8" y="101.9" transform="rotate(-90 62.8 101.9)">0603</text>
<text x="53.1" y="123.8" transform="rotate(-90 53.1 123.8)">0603</text>
<text x="62.8" y="123.8" transform="rotate(-90 62.8 123.8)">0603</text>
<text x="147.8" y="133.2" transform="rotate(-90 147.8 133.2)">0603</text>
<text x="84.6" y="149" transform="rotate(-90 84.6 149)">0603</text>
</g>
<g font-size="1.5">
<text x="166.4" y="184.6">PROJECT</text>
<text x="251.5" y="184.6">REVISION</text>
<text x="166.4" y="191.9">DOCUMENT</text>
<text x="251.5" y="191.9">MODIFIED</text>
<text x="166.4" y="199.2">ENGINEER</text>
<text x="202.8" y="199.2">REVIEWER</text>
</g>
</svg>
